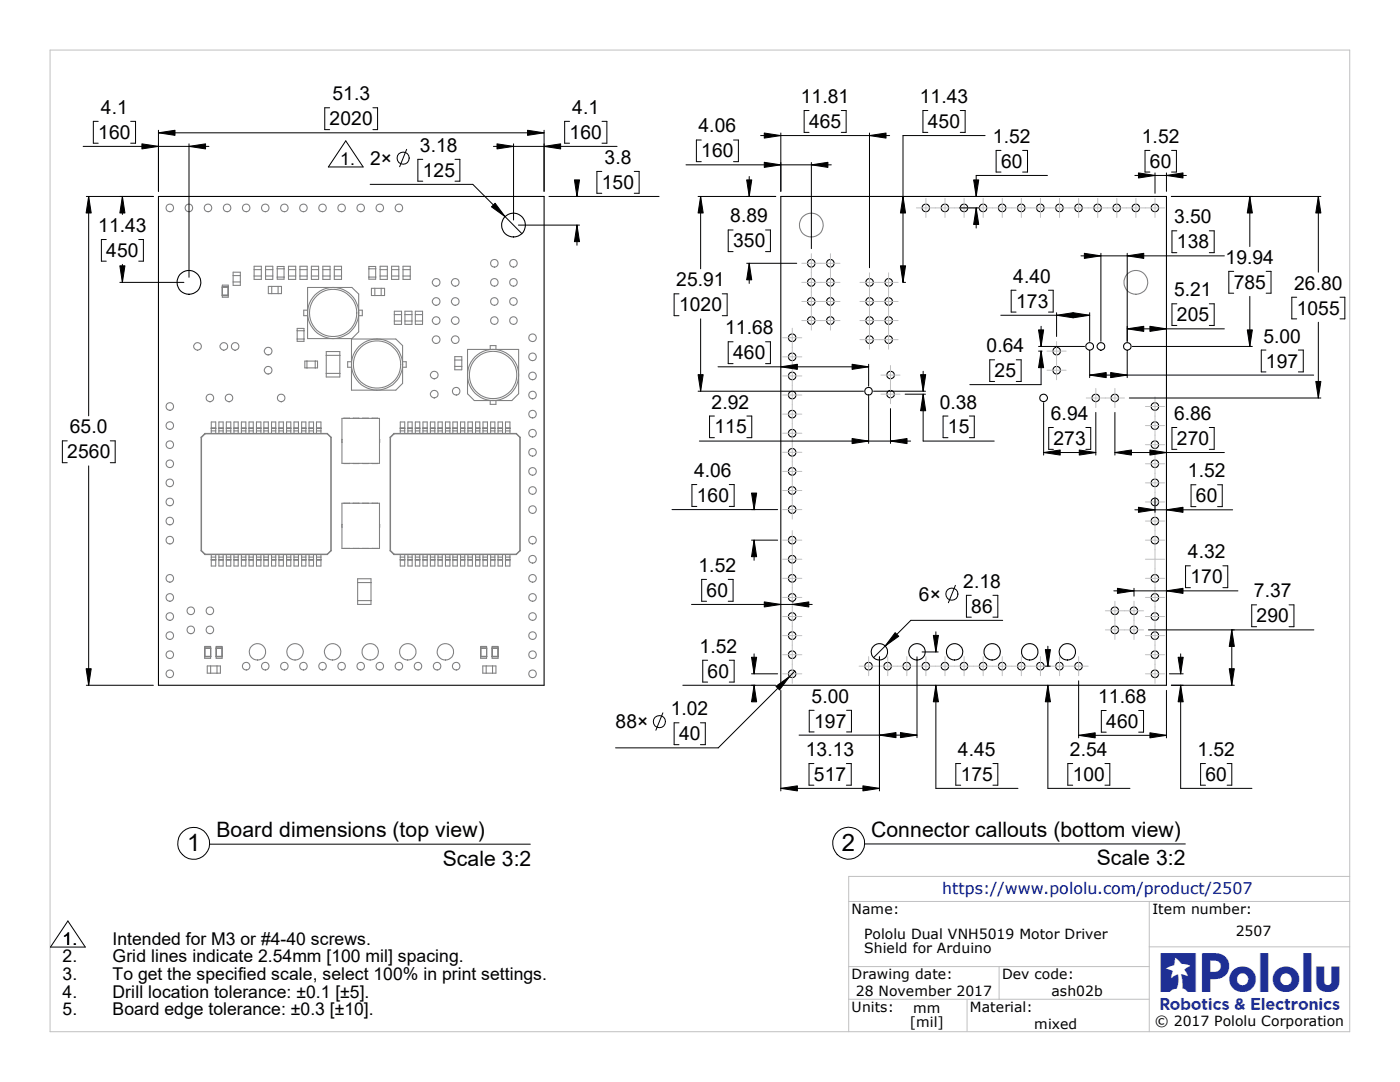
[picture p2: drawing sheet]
<svg xmlns="http://www.w3.org/2000/svg" width="279mm" height="216mm" viewBox="0 0 279 216" stroke-linecap="round" stroke-linejoin="round" font-family="sans-serif">
<g fill="none" stroke="#c0c0c0" stroke-width=".2">
<path d="M10 10h259.4v195.9h-259.4zM184.8 39.6v3.8M188.6 39.6v3.8M192.4 39.6v3.8M196.2 39.6v3.8M200 39.6v3.8M203.8 39.6v3.8M207.6 39.6v3.8M211.5 39.6v3.8M215.3 39.6v3.8M219.1 39.6v3.8M222.9 39.6v3.8"/>
<path d="M226.7 39.6v3.8M230.5 39.6v3.8M160 52.5h7.6M160 56.3h7.6M161.9 50.6v15.3M165.7 50.6v15.3M171.6 56.3h7.6M173.5 54.4v15.3M177.3 54.4v15.3M182.9 41.5h49.5M156.2 78.8h3.8M156.2 75h3.8"/>
<path d="M156.2 71.2h3.8M156.2 67.4h3.8M158.1 65.5v38.1M160 60.2h7.6M160 64h7.6M171.6 60.2h7.6M171.6 64h7.6M171.6 67.8h7.6M175.8 74.8h3.8M175.8 78.7h3.8M177.7 72.9v7.7M209 70.1h3.8"/>
<path d="M209 73.9h3.8M210.9 68.2v7.6M216.8 79.4h7.6M218.7 77.5v3.8M222.5 77.5v3.8M230.5 79.2v57.2M156.2 97.9h3.8M156.2 94.1h3.8M156.2 90.3h3.8M156.2 86.4h3.8M156.2 82.6h3.8M228.6 96.4h3.8"/>
<path d="M228.6 92.5h3.8M228.6 88.7h3.8M228.6 84.9h3.8M228.6 81.1h3.8M156.2 107.8h3.8M156.2 119.2h3.8M156.2 115.4h3.8M156.2 111.6h3.8M156.2 101.7h3.8M158.1 105.9v30.5M222.5 120v7.6M226.3 120v7.6"/>
<path d="M228.6 107.8h3.8M228.6 104h3.8M228.6 100.2h3.8M228.6 119.2h3.8M228.6 115.4h3.8M228.6 111.6h3.8M156.2 134.5h3.8M156.2 130.6h3.8M156.2 126.8h3.8M156.2 123h3.8M171.4 132.9h45.8M173.4 131v3.8"/>
<path d="M177.2 131v3.8M181 131v3.8M184.8 131v3.8M188.6 131v3.8M192.4 131v3.8M196.2 131v3.8M200 131v3.8M203.8 131v3.8M207.6 131v3.8M211.5 131v3.8M215.3 131v3.8M220.6 121.9h7.6"/>
<path d="M220.6 125.7h7.6M228.6 134.5h3.8M228.6 130.6h3.8M228.6 126.8h3.8M228.6 123h3.8M169.4 179.9h100M229.4 179.9v26M269.4 174.9h-100v31M169.4 199.4h60M169.4 192.9h60M193 199.4v6.5M199.4 192.9v6.5"/>
<path d="M229.4 188.9h40"/>
</g>
<g fill="none" stroke="#808080" stroke-width=".21">
<path d="M44.4 58.9h1.1M44.4 56.9h1.2v2.4h-1.2zM44.4 57.3h1.1M44.4 57.3h1.2M44.4 58.9h1.2M44.4 59h1.2M44.4 57.2h1.2M45.5 57.3v1.6M45.5 58.9h.1M45.6 57.3h-.1M46.5 54.3h1.5v2.6h-1.5zM46.5 56.3h1.5"/>
<path d="M46.5 55h1.5M50.7 53.1h1.5v2.7h-1.5zM50.7 55.1h1.5M50.7 53.8h1.5M53 53.1h1.4v2.7h-1.4zM53 55.1h1.4M53 53.8h1.4M53.6 57.1h2.6v1.5h-2.6zM54.2 57.1v1.5M55.3 55.3h1.4M55.3 53.2h1.4v2.5h-1.4zM55.3 53.6h1.4"/>
<path d="M55.5 57.1v1.5M57.6 53.1h1.4v2.7h-1.4zM57.6 55.1h1.4M57.6 53.8h1.4M59.9 53.1h1.4v2.7h-1.4zM59.9 55.1h1.4M59.9 53.8h1.4M61.4 57.4h8.8l1.4 1.3v7.5l-1.4 1.4h-8.8zM62.1 53.1h1.5v2.7h-1.5zM62.1 55.1h1.5M62.1 53.8h1.5M64.4 53.1h1.5v2.7h-1.5z"/>
<path d="M64.4 55.1h1.5M64.4 53.8h1.5M66.7 53.1h1.5v2.7h-1.5zM66.7 55.1h1.5M66.7 53.8h1.5M73.6 55.3h1.4M73.6 53.2h1.4v2.5h-1.4zM73.6 53.6h1.4M74.1 57.5h2.7v1.5h-2.7zM74.8 57.5v1.5M75.9 53.1h1.4v2.7h-1.4zM75.9 55.1h1.4"/>
<path d="M75.9 53.8h1.4M76.1 57.5v1.5M78.1 53.1h1.5v2.7h-1.5zM78.1 55.1h1.5M78.1 53.8h1.5M80.4 53.1h1.5v2.7h-1.5zM80.4 55.1h1.5M80.4 53.8h1.5M59.3 65.5h1.4v2.6h-1.4zM59.3 66h1.4M59.3 67.6h1.4M60.8 72.1h2.6v1.3h-2.6z"/>
<path d="M61.3 72.1v1.3M61.4 61.9h-.8v1.1h.8M62.9 72.1v1.3M65.1 70.1h2.7v5.1h-2.7zM65.1 70.9h2.8M65.1 74.5h2.8M70.1 67.6h8.9l1.3 1.4v7.5l-1.3 1.4h-8.9zM70.1 72.2h-.7v1.1h.7M71.6 61.9h.7v1.1h-.7M78.7 62.1h1.4v2.6h-1.4zM78.7 62.8h1.4M78.7 64.1h1.4"/>
<path d="M80.3 72.2h.8v1.1h-.8M80.8 62.1h1.4v2.6h-1.4zM80.8 62.8h1.4M80.8 64.1h1.4M82.9 62.1h1.4v2.6h-1.4zM82.9 62.8h1.4M82.9 64.1h1.4M90.8 71.8h1.4M90.8 71.2h1.4v2.6h-1.4zM90.8 73.1h1.4M93.3 69.7h10.2v8.9l-1.3 1.3h-7.5l-1.4-1.3zM97.8 79.9v.8h1.2v-.8"/>
<path d="M97.8 69.7v-.7h1.2v.7M40.1 87.2v22.7M40.1 87.2l.1 .1M40.2 87.3v22.6M40.9 86.5l-.8 .7M40.9 86.5v.1M40.9 86.5h24.4M40.9 86.6l-.7 .7M40.9 86.6h24.4M42.2 85.5v.5M42.2 85.4v.1M42.2 86h.9"/>
<path d="M42.2 85.5h.9M42.2 85.4v-1.2h.9v1.2M42.2 86v.5M42.2 85.4h.9M43.1 85.4v.6M43.1 86v.5M43.7 85.5v.5M43.7 85.4v.1M43.7 86h.8M43.7 85.5h.9M43.7 85.4v-1.2h.8v1.2M43.7 86v.5"/>
<path d="M43.7 85.4h.8M44.5 85.5v.5M44.5 85.4v.1M44.5 86v.5M45.2 85.5v.5M45.2 85.4v.1M45.2 86h.9M45.2 85.5h.9M45.2 85.4v-1.2h.9v1.2M45.2 86v.5M45.2 85.4h.9M46.1 85.4v.6"/>
<path d="M46.1 86v.5M46.7 85.5v.5M46.7 85.4v.1M46.7 86h.8M46.7 85.5h.9M46.7 85.4v-1.2h.8v1.2M46.7 86v.5M46.7 85.4h.8M47.5 85.4v.6M47.5 86v.5M48.2 85.5v.5M48.2 85.4v.1"/>
<path d="M48.2 86h.9M48.2 85.5h.9M48.2 85.4v-1.2h.9v1.2M48.2 86v.5M48.2 85.4h.9M49.1 85.4v.6M49.1 86v.5M49.7 85.5v.5M49.7 85.4v.1M49.7 86h.8M49.7 85.5h.9M49.7 85.4v-1.2h.8v1.2"/>
<path d="M49.7 86v.5M49.7 85.4h.8M50.5 85.4v.6M50.5 86v.5M51.2 85.5v.5M51.2 85.4v.1M51.2 86h.9M51.2 85.5h.9M51.2 85.4v-1.2h.9v1.2M51.2 86v.5M51.2 85.4h.9M52.1 85.5v.5"/>
<path d="M52.1 85.4v.1M52.1 86v.5M52.7 85.5v.5M52.7 85.4v.1M52.7 86h.9M52.7 85.5h.9M52.7 85.4v-1.2h.9v1.2M52.7 86v.5M52.7 85.4h.9M53.6 85.4v.6M53.6 86v.5M54.2 85.5v.5"/>
<path d="M54.2 85.4v.1M54.2 86h.8M54.2 85.5h.9M54.2 85.4v-1.2h.8v1.2M54.2 86v.5M54.2 85.4h.8M55 85.4v.6M55 86v.5M55.7 85.5v.5M55.7 85.4v.1M55.7 86h.9M55.7 85.5h.9"/>
<path d="M55.7 85.4v-1.2h.9v1.2M55.7 86v.5M55.7 85.4h.9M56.6 85.5v.5M56.6 85.4v.1M56.6 86v.5M57.2 85.5v.5M57.2 85.4v.1M57.2 86h.8M57.2 85.5h.9M57.2 85.4v-1.2h.8v1.2M57.2 86v.5"/>
<path d="M57.2 85.4h.8M58 85.4v.6M58 86v.5M58.7 85.5v.5M58.7 85.4v.1M58.7 86h.9M58.7 85.5h.9M58.7 85.4v-1.2h.9v1.2M58.7 86v.5M58.7 85.4h.9M59.6 85.4v.6M59.6 86v.5"/>
<path d="M60.2 85.5v.5M60.2 85.4v.1M60.2 86h.8M60.2 85.5h.9M60.2 85.4v-1.2h.8v1.2M60.2 86v.5M60.2 85.4h.8M61 85.5v.5M61 85.4v.1M61 86v.5M61.7 85.5v.5M61.7 85.4v.1"/>
<path d="M61.7 86h.9M61.7 85.5h.9M61.7 85.4v-1.2h.9v1.2M61.7 86v.5M61.7 85.4h.9M62.6 85.4v.6M62.6 86v.5M63.2 85.5v.5M63.2 85.4v.1M63.2 86h.9M63.2 85.5h.9M63.2 85.4v-1.2h.9v1.2"/>
<path d="M63.2 86v.5M63.2 85.4h.9M64.1 85.4v.6M64.1 86v.5M65.3 86.5v.1M65.3 86.6l.8 .6M65.3 86.5l.8 .7M66.1 87.2v22.7M68.2 83.5h7.5v9h-7.5zM68.2 87.7h.1M68.2 88.3h.1M68.6 83.5h1.2"/>
<path d="M68.6 92.5h1.2M70.5 83.5h1.1M70.5 92.5h1.1M72.4 83.5h1.1M72.4 92.5h1.1M74.3 83.5h1.1M74.3 92.5h1.1M75.7 87.7v.6M77.9 87.2v.1M77.9 87.2v22.7M77.9 87.3v22.6M78.6 86.5h24.4"/>
<path d="M78.6 86.5l.1 .1M78.6 86.5l-.7 .7M78.7 86.6h24.3M78.7 86.6l-.8 .7M79.9 85.5v.5M79.9 85.4v.1M79.9 86h.9M79.9 85.5h.9M79.9 85.4h.9M79.9 85.4v-1.2h.9v1.2M79.9 86v.5M80.8 85.4v.6"/>
<path d="M80.8 86v.5M81.4 85.5v.5M81.4 85.4v.1M81.4 86h.9M81.4 85.5h.9M81.4 85.4h.9M81.4 85.4v-1.2h.9v1.2M81.4 86v.5M82.3 85.5v.5M82.3 85.4v.1M82.3 86v.5M82.9 85.5v.5"/>
<path d="M82.9 85.4v.1M82.9 86h.9M82.9 85.5h.9M82.9 85.4h.9M82.9 85.4v-1.2h.9v1.2M82.9 86v.5M83.8 85.4v.6M83.8 86v.5M84.4 85.5v.5M84.4 85.4v.1M84.4 86h.9M84.4 85.5h.9"/>
<path d="M84.4 85.4h.9M84.4 85.4v-1.2h.9v1.2M84.4 86v.5M85.3 85.4v.6M85.3 86v.5M85.9 85.5v.5M85.9 85.4v.1M85.9 86h.9M85.9 85.5h.9M85.9 85.4h.9M85.9 85.4v-1.2h.9v1.2M85.9 86v.5"/>
<path d="M86.8 85.4v.6M86.8 86v.5M87.4 85.5v.5M87.4 85.4v.1M87.4 86h.9M87.4 85.5h.9M87.4 85.4h.9M87.4 85.4v-1.2h.9v1.2M87.4 86v.5M88.3 85.4v.6M88.3 86v.5M88.9 85.5v.5"/>
<path d="M88.9 85.4v.1M88.9 86h.9M88.9 85.5h.9M88.9 85.4h.9M88.9 85.4v-1.2h.9v1.2M88.9 86v.5M89.8 85.5v.5M89.8 85.4v.1M89.8 86v.5M90.4 85.5v.5M90.4 85.4v.1M90.4 86h.9"/>
<path d="M90.4 85.5h.9M90.4 85.4h.9M90.4 85.4v-1.2h.9v1.2M90.4 86v.5M91.3 85.4v.6M91.3 86v.5M91.9 85.5v.5M91.9 85.4v.1M91.9 86h.9M91.9 85.5h.9M91.9 85.4h.9M91.9 85.4v-1.2h.9v1.2"/>
<path d="M91.9 86v.5M92.8 85.4v.6M92.8 86v.5M93.4 85.5v.5M93.4 85.4v.1M93.4 86h.9M93.4 85.5h.9M93.4 85.4h.9M93.4 85.4v-1.2h.9v1.2M93.4 86v.5M94.3 85.5v.5M94.3 85.4v.1"/>
<path d="M94.3 86v.5M94.9 85.5v.5M94.9 85.4v.1M94.9 86h.9M94.9 85.5h.9M94.9 85.4h.9M94.9 85.4v-1.2h.9v1.2M94.9 86v.5M95.8 85.4v.6M95.8 86v.5M96.4 85.5v.5M96.4 85.4v.1"/>
<path d="M96.4 86h.9M96.4 85.5h.9M96.4 85.4h.9M96.4 85.4v-1.2h.9v1.2M96.4 86v.5M97.3 85.4v.6M97.3 86v.5M97.9 85.5v.5M97.9 85.4v.1M97.9 86h.9M97.9 85.5h.9M97.9 85.4h.9"/>
<path d="M97.9 85.4v-1.2h.9v1.2M97.9 86v.5M98.8 85.5v.5M98.8 85.4v.1M98.8 86v.5M99.4 85.5v.5M99.4 85.4v.1M99.4 86h.9M99.4 85.5h.9M99.4 85.4h.9M99.4 85.4v-1.2h.9v1.2M99.4 86v.5"/>
<path d="M100.3 85.4v.6M100.3 86v.5M100.9 85.5v.5M100.9 85.4v.1M100.9 86h.9M100.9 85.5h.9M100.9 85.4h.9M100.9 85.4v-1.2h.9v1.2M100.9 86v.5M101.8 85.4v.6M101.8 86v.5M103 86.5v.1"/>
<path d="M103 86.6l.8 .6M103 86.5l.8 .7M103.8 87.2v22.7M40.1 109.9l.8 .8M40.2 109.9h-.1M40.2 109.9l.7 .7M40.9 110.7h24.4M40.9 110.6h24.4M40.9 110.6v.1M42.2 111.2v.5M42.2 111.7v.1M42.2 111.8v1.1h.9v-1.1"/>
<path d="M42.2 110.7v.5M42.2 111.2h.9M42.2 111.7h.9M42.2 111.8h.9M43.1 111.2v.6M43.1 110.7v.5M43.7 111.2v.5M43.7 111.7v.1M43.7 110.7v.5M43.7 111.8v1.1h.8v-1.1M43.7 111.2h.8M43.7 111.7h.9"/>
<path d="M43.7 111.8h.8M44.5 111.2v.5M44.5 111.7v.1M44.5 110.7v.5M45.2 111.2v.5M45.2 111.7v.1M45.2 110.7v.5M45.2 111.8v1.1h.9v-1.1M45.2 111.2h.9M45.2 111.7h.9M45.2 111.8h.9M46.1 111.2v.6"/>
<path d="M46.1 110.7v.5M46.7 111.2v.5M46.7 111.7v.1M46.7 110.7v.5M46.7 111.8v1.1h.8v-1.1M46.7 111.2h.8M46.7 111.7h.9M46.7 111.8h.8M47.5 111.2v.6M47.5 110.7v.5M48.2 111.2v.5M48.2 111.7v.1"/>
<path d="M48.2 110.7v.5M48.2 111.8v1.1h.9v-1.1M48.2 111.2h.9M48.2 111.7h.9M48.2 111.8h.9M49.1 111.2v.6M49.1 110.7v.5M49.7 111.2v.5M49.7 111.7v.1M49.7 111.8v1.1h.8v-1.1M49.7 110.7v.5M49.7 111.2h.8"/>
<path d="M49.7 111.7h.9M49.7 111.8h.8M50.5 111.2v.6M50.5 110.7v.5M51.2 111.2v.5M51.2 111.7v.1M51.2 110.7v.5M51.2 111.8v1.1h.9v-1.1M51.2 111.2h.9M51.2 111.7h.9M51.2 111.8h.9M52.1 111.2v.5"/>
<path d="M52.1 111.7v.1M52.1 110.7v.5M52.7 111.2v.5M52.7 111.7v.1M52.7 111.8v1.1h.9v-1.1M52.7 110.7v.5M52.7 111.2h.9M52.7 111.7h.9M52.7 111.8h.9M53.6 111.2v.6M53.6 110.7v.5M54.2 111.2v.5"/>
<path d="M54.2 111.7v.1M54.2 110.7v.5M54.2 111.8v1.1h.8v-1.1M54.2 111.2h.8M54.2 111.7h.9M54.2 111.8h.8M55 111.2v.6M55 110.7v.5M55.7 111.2v.5M55.7 111.7v.1M55.7 111.8v1.1h.9v-1.1M55.7 110.7v.5"/>
<path d="M55.7 111.2h.9M55.7 111.7h.9M55.7 111.8h.9M56.6 111.2v.5M56.6 111.7v.1M56.6 110.7v.5M57.2 111.2v.5M57.2 111.7v.1M57.2 111.8v1.1h.8v-1.1M57.2 110.7v.5M57.2 111.2h.8M57.2 111.7h.9"/>
<path d="M57.2 111.8h.8M58 111.2v.6M58 110.7v.5M58.7 111.2v.5M58.7 111.7v.1M58.7 110.7v.5M58.7 111.8v1.1h.9v-1.1M58.7 111.2h.9M58.7 111.7h.9M58.7 111.8h.9M59.6 111.2v.6M59.6 110.7v.5"/>
<path d="M60.2 111.2v.5M60.2 111.7v.1M60.2 110.7v.5M60.2 111.8v1.1h.8v-1.1M60.2 111.2h.8M60.2 111.7h.9M60.2 111.8h.8M61 111.2v.5M61 111.7v.1M61 110.7v.5M61.7 111.2v.5M61.7 111.7v.1"/>
<path d="M61.7 110.7v.5M61.7 111.8v1.1h.9v-1.1M61.7 111.2h.9M61.7 111.7h.9M61.7 111.8h.9M62.6 111.2v.6M62.6 110.7v.5M63.2 111.2v.5M63.2 111.7v.1M63.2 111.8v1.1h.9v-1.1M63.2 110.7v.5M63.2 111.2h.9"/>
<path d="M63.2 111.7h.9M63.2 111.8h.9M64.1 111.2v.6M64.1 110.7v.5M65.3 110.6v.1M66.1 109.9l-.8 .8M66.1 109.9l-.8 .7M68.2 100.4h7.5v9h-7.5zM68.2 104.6h.1M68.2 105.2h.1M71.4 115.5h2.6v5.1h-2.6zM71.4 119.8h2.7"/>
<path d="M71.4 116.2h2.7M75.7 104.6v.6M77.9 109.9l.7 .8M77.9 109.9l.8 .7M77.9 109.9h.1M78.6 110.7h24.4M78.7 110.6h24.3M78.7 110.6l-.1 .1M79.9 111.2v.5M79.9 111.7v.1M79.9 111.2h.9M79.9 111.7h.9"/>
<path d="M79.9 111.8h.9M79.9 111.8v1.1h.9v-1.1M79.9 110.7v.5M80.8 111.2v.6M80.8 110.7v.5M81.4 111.2v.5M81.4 111.7v.1M81.4 111.2h.9M81.4 111.7h.9M81.4 111.8h.9M81.4 111.8v1.1h.9v-1.1M81.4 110.7v.5"/>
<path d="M82.3 111.2v.5M82.3 111.7v.1M82.3 110.7v.5M82.9 111.2v.5M82.9 111.7v.1M82.9 111.2h.9M82.9 111.7h.9M82.9 111.8h.9M82.9 111.8v1.1h.9v-1.1M82.9 110.7v.5M83.8 111.2v.6M83.8 110.7v.5"/>
<path d="M84.4 111.2v.5M84.4 111.7v.1M84.4 111.2h.9M84.4 111.7h.9M84.4 111.8h.9M84.4 111.8v1.1h.9v-1.1M84.4 110.7v.5M85.3 111.2v.6M85.3 110.7v.5M85.9 111.2v.5M85.9 111.7v.1M85.9 111.2h.9"/>
<path d="M85.9 111.7h.9M85.9 111.8h.9M85.9 111.8v1.1h.9v-1.1M85.9 110.7v.5M86.8 111.2v.6M86.8 110.7v.5M87.4 111.2v.5M87.4 111.7v.1M87.4 111.2h.9M87.4 111.7h.9M87.4 111.8h.9M87.4 111.8v1.1h.9v-1.1"/>
<path d="M87.4 110.7v.5M88.3 111.2v.6M88.3 110.7v.5M88.9 111.2v.5M88.9 111.7v.1M88.9 111.2h.9M88.9 111.7h.9M88.9 111.8h.9M88.9 111.8v1.1h.9v-1.1M88.9 110.7v.5M89.8 111.2v.5M89.8 111.7v.1"/>
<path d="M89.8 110.7v.5M90.4 111.2v.5M90.4 111.7v.1M90.4 111.2h.9M90.4 111.7h.9M90.4 111.8h.9M90.4 111.8v1.1h.9v-1.1M90.4 110.7v.5M91.3 111.2v.6M91.3 110.7v.5M91.9 111.2v.5M91.9 111.7v.1"/>
<path d="M91.9 111.2h.9M91.9 111.7h.9M91.9 111.8h.9M91.9 111.8v1.1h.9v-1.1M91.9 110.7v.5M92.8 111.2v.6M92.8 110.7v.5M93.4 111.2v.5M93.4 111.7v.1M93.4 111.2h.9M93.4 111.7h.9M93.4 111.8h.9"/>
<path d="M93.4 111.8v1.1h.9v-1.1M93.4 110.7v.5M94.3 111.2v.5M94.3 111.7v.1M94.3 110.7v.5M94.9 111.2v.5M94.9 111.7v.1M94.9 111.2h.9M94.9 111.7h.9M94.9 111.8h.9M94.9 111.8v1.1h.9v-1.1M94.9 110.7v.5"/>
<path d="M95.8 111.2v.6M95.8 110.7v.5M96.4 111.2v.5M96.4 111.7v.1M96.4 111.2h.9M96.4 111.7h.9M96.4 111.8h.9M96.4 111.8v1.1h.9v-1.1M96.4 110.7v.5M97.3 111.2v.6M97.3 110.7v.5M97.9 111.2v.5"/>
<path d="M97.9 111.7v.1M97.9 111.2h.9M97.9 111.7h.9M97.9 111.8h.9M97.9 111.8v1.1h.9v-1.1M97.9 110.7v.5M98.8 111.2v.5M98.8 111.7v.1M98.8 110.7v.5M99.4 111.2v.5M99.4 111.7v.1M99.4 111.2h.9"/>
<path d="M99.4 111.7h.9M99.4 111.8h.9M99.4 111.8v1.1h.9v-1.1M99.4 110.7v.5M100.3 111.2v.6M100.3 110.7v.5M100.9 111.2v.5M100.9 111.7v.1M100.9 111.2h.9M100.9 111.7h.9M100.9 111.8h.9M100.9 111.8v1.1h.9v-1.1"/>
<path d="M100.9 110.7v.5M101.8 111.2v.6M101.8 110.7v.5M103 110.6v.1M103.8 109.9l-.8 .8M103.8 109.9l-.8 .7M40.9 131h1.2M40.9 131.1h1.1M40.9 129.3h1.1M40.9 129h1.1v2.4h-1.1zM40.9 129.4h1.1M40.9 129.4v1.6"/>
<path d="M41.4 132.9h2.6v1.4h-2.6zM42 132.9v1.4M42.1 129.3l-1.2 .1M43.1 131h1.3M43.1 131.1h1.2M43.1 129.3h1.2M43.1 129h1.2v2.4h-1.2zM43.3 132.9v1.4M44.4 129.3h-1.3l1.2 .1M95.9 131h1.3M95.9 131.1h1.2M95.9 129.3h1.2"/>
<path d="M95.9 129h1.2v2.4h-1.2zM96 129.4h1.1M96 129.4v1.6M96.4 132.9h2.6v1.4h-2.6zM97 132.9v1.4M97.2 129.3l-1.2 .1M98.2 129h1.2v2.4h-1.2zM98.2 131h1.2M98.2 131.1h1.2M98.2 129.3h1.2M98.3 129.4v1.6M98.3 129.4h1.1"/>
<path d="M98.3 132.9v1.4M99.4 129.3l-1.1 .1"/>
<circle cx="33.9" cy="41.5" r=".76"/>
<circle cx="37.7" cy="41.5" r=".76"/>
<circle cx="41.5" cy="41.5" r=".76"/>
<circle cx="45.3" cy="41.5" r=".76"/>
<circle cx="49.1" cy="41.5" r=".76"/>
<circle cx="52.9" cy="41.5" r=".76"/>
<circle cx="56.7" cy="41.5" r=".76"/>
<circle cx="60.6" cy="41.5" r=".76"/>
<circle cx="64.4" cy="41.5" r=".76"/>
<circle cx="68.2" cy="41.5" r=".76"/>
<circle cx="72" cy="41.5" r=".76"/>
<circle cx="75.8" cy="41.5" r=".76"/>
<circle cx="79.6" cy="41.5" r=".76"/>
<circle cx="87.1" cy="56.3" r=".76"/>
<circle cx="90.9" cy="56.3" r=".76"/>
<circle cx="98.7" cy="52.5" r=".76"/>
<circle cx="98.7" cy="56.3" r=".76"/>
<circle cx="102.5" cy="52.5" r=".76"/>
<circle cx="102.5" cy="56.3" r=".76"/>
<circle cx="161.9" cy="44.9" r="2.37"/>
<circle cx="226.7" cy="56.3" r="2.37"/>
<circle cx="39.4" cy="69.1" r=".76"/>
<circle cx="41.9" cy="79.4" r=".76"/>
<circle cx="44.7" cy="69.1" r=".76"/>
<circle cx="45.7" cy="79.4" r=".76"/>
<circle cx="46.9" cy="69.1" r=".76"/>
<circle cx="53.5" cy="73.9" r=".76"/>
<circle cx="53.5" cy="70.1" r=".76"/>
<circle cx="56.1" cy="79.4" r=".76"/>
<circle cx="66.5" cy="62.4" r="4.7"/>
<circle cx="66.5" cy="62.4" r="5.1"/>
<circle cx="75.2" cy="72.7" r="4.7"/>
<circle cx="75.3" cy="72.7" r="5.1"/>
<circle cx="86.7" cy="74.8" r=".76"/>
<circle cx="86.7" cy="78.7" r=".76"/>
<circle cx="87.1" cy="67.8" r=".76"/>
<circle cx="87.1" cy="64" r=".76"/>
<circle cx="87.1" cy="60.2" r=".76"/>
<circle cx="90.9" cy="60.2" r=".76"/>
<circle cx="90.9" cy="64" r=".76"/>
<circle cx="90.9" cy="67.8" r=".76"/>
<circle cx="91" cy="78.1" r=".76"/>
<circle cx="98.4" cy="74.8" r="4.7"/>
<circle cx="98.4" cy="74.8" r="5.1"/>
<circle cx="98.7" cy="64" r=".76"/>
<circle cx="98.7" cy="60.2" r=".76"/>
<circle cx="102.5" cy="60.2" r=".76"/>
<circle cx="102.5" cy="64" r=".76"/>
<circle cx="106.3" cy="75" r=".76"/>
<circle cx="106.3" cy="71.2" r=".76"/>
<circle cx="106.3" cy="67.4" r=".76"/>
<circle cx="106.3" cy="78.8" r=".76"/>
<circle cx="33.9" cy="96.4" r=".76"/>
<circle cx="33.9" cy="92.5" r=".76"/>
<circle cx="33.9" cy="88.7" r=".76"/>
<circle cx="33.9" cy="81.1" r=".76"/>
<circle cx="33.9" cy="84.9" r=".76"/>
<circle cx="106.3" cy="94.1" r=".76"/>
<circle cx="106.3" cy="90.3" r=".76"/>
<circle cx="106.3" cy="82.6" r=".76"/>
<circle cx="106.3" cy="97.9" r=".76"/>
<circle cx="106.3" cy="86.4" r=".76"/>
<circle cx="33.9" cy="107.8" r=".76"/>
<circle cx="33.9" cy="104" r=".76"/>
<circle cx="33.9" cy="100.2" r=".76"/>
<circle cx="33.9" cy="119.2" r=".76"/>
<circle cx="33.9" cy="115.4" r=".76"/>
<circle cx="106.3" cy="107.8" r=".76"/>
<circle cx="106.3" cy="101.7" r=".76"/>
<circle cx="106.3" cy="119.2" r=".76"/>
<circle cx="106.3" cy="115.4" r=".76"/>
<circle cx="106.3" cy="111.6" r=".76"/>
<circle cx="33.9" cy="130.6" r=".76"/>
<circle cx="33.9" cy="126.8" r=".76"/>
<circle cx="33.9" cy="123" r=".76"/>
<circle cx="33.9" cy="134.5" r=".76"/>
<circle cx="38.1" cy="121.9" r=".76"/>
<circle cx="38.1" cy="125.7" r=".76"/>
<circle cx="41.9" cy="125.7" r=".76"/>
<circle cx="41.9" cy="121.9" r=".76"/>
<circle cx="49.1" cy="132.9" r=".76"/>
<circle cx="51.4" cy="130.1" r="1.64"/>
<circle cx="52.9" cy="132.9" r=".76"/>
<circle cx="56.7" cy="132.9" r=".76"/>
<circle cx="58.9" cy="130.1" r="1.64"/>
<circle cx="60.6" cy="132.9" r=".76"/>
<circle cx="64.4" cy="132.9" r=".76"/>
<circle cx="66.4" cy="130.1" r="1.64"/>
<circle cx="68.2" cy="132.9" r=".76"/>
<circle cx="72" cy="132.9" r=".76"/>
<circle cx="73.9" cy="130.1" r="1.64"/>
<circle cx="75.8" cy="132.9" r=".76"/>
<circle cx="79.6" cy="132.9" r=".76"/>
<circle cx="81.4" cy="130.1" r="1.64"/>
<circle cx="83.4" cy="132.9" r=".76"/>
<circle cx="87.2" cy="132.9" r=".76"/>
<circle cx="88.9" cy="130.1" r="1.64"/>
<circle cx="91" cy="132.9" r=".76"/>
<circle cx="106.3" cy="134.5" r=".76"/>
<circle cx="106.3" cy="130.6" r=".76"/>
<circle cx="106.3" cy="126.8" r=".76"/>
<circle cx="106.3" cy="123" r=".76"/>
</g>
<g fill="none" stroke="#000" stroke-width=".21">
<path d="M31.6 39.2h77v97.5h-77zM155.8 39.2h77v97.5h-77z"/>
<circle cx="37.7" cy="56.3" r="2.37"/>
<circle cx="102.5" cy="44.9" r="2.37"/>
<circle cx="161.9" cy="52.5" r=".76"/>
<circle cx="161.9" cy="56.3" r=".76"/>
<circle cx="165.7" cy="52.5" r=".76"/>
<circle cx="165.7" cy="56.3" r=".76"/>
<circle cx="173.5" cy="56.3" r=".76"/>
<circle cx="177.4" cy="56.3" r=".76"/>
<circle cx="184.8" cy="41.5" r=".76"/>
<circle cx="188.6" cy="41.5" r=".76"/>
<circle cx="192.4" cy="41.5" r=".76"/>
<circle cx="196.2" cy="41.5" r=".76"/>
<circle cx="200" cy="41.5" r=".76"/>
<circle cx="203.8" cy="41.5" r=".76"/>
<circle cx="207.6" cy="41.5" r=".76"/>
<circle cx="211.4" cy="41.5" r=".76"/>
<circle cx="215.2" cy="41.5" r=".76"/>
<circle cx="219.1" cy="41.5" r=".76"/>
<circle cx="222.9" cy="41.5" r=".76"/>
<circle cx="226.7" cy="41.5" r=".76"/>
<circle cx="230.5" cy="41.5" r=".76"/>
<circle cx="158.1" cy="75" r=".76"/>
<circle cx="158.1" cy="67.4" r=".76"/>
<circle cx="158.1" cy="78.8" r=".76"/>
<circle cx="158.1" cy="71.2" r=".76"/>
<circle cx="161.9" cy="60.2" r=".76"/>
<circle cx="161.9" cy="64" r=".76"/>
<circle cx="165.7" cy="64" r=".76"/>
<circle cx="165.7" cy="60.2" r=".76"/>
<circle cx="173.3" cy="78.1" r=".76"/>
<circle cx="173.5" cy="67.8" r=".76"/>
<circle cx="173.5" cy="60.2" r=".76"/>
<circle cx="173.5" cy="64" r=".76"/>
<circle cx="177.4" cy="60.2" r=".76"/>
<circle cx="177.4" cy="64" r=".76"/>
<circle cx="177.4" cy="67.8" r=".76"/>
<circle cx="177.7" cy="78.7" r=".76"/>
<circle cx="177.7" cy="74.8" r=".76"/>
<circle cx="208.3" cy="79.4" r=".76"/>
<circle cx="210.9" cy="70.1" r=".76"/>
<circle cx="210.9" cy="73.9" r=".76"/>
<circle cx="217.5" cy="69.1" r=".77"/>
<circle cx="218.7" cy="79.4" r=".76"/>
<circle cx="219.7" cy="69.1" r=".76"/>
<circle cx="222.5" cy="79.4" r=".76"/>
<circle cx="225" cy="69.1" r=".76"/>
<circle cx="158.1" cy="94.1" r=".76"/>
<circle cx="158.1" cy="90.3" r=".76"/>
<circle cx="158.1" cy="86.4" r=".76"/>
<circle cx="158.1" cy="82.6" r=".76"/>
<circle cx="158.1" cy="97.9" r=".76"/>
<circle cx="230.5" cy="96.4" r=".76"/>
<circle cx="230.5" cy="92.5" r=".76"/>
<circle cx="230.5" cy="81.1" r=".76"/>
<circle cx="230.5" cy="84.9" r=".76"/>
<circle cx="230.5" cy="88.7" r=".76"/>
<circle cx="158.1" cy="111.6" r=".76"/>
<circle cx="158.1" cy="101.7" r=".76"/>
<circle cx="158.1" cy="119.2" r=".76"/>
<circle cx="158.1" cy="115.4" r=".76"/>
<circle cx="158.1" cy="107.8" r=".76"/>
<circle cx="230.5" cy="119.2" r=".76"/>
<circle cx="230.5" cy="115.4" r=".76"/>
<circle cx="230.5" cy="107.8" r=".76"/>
<circle cx="230.5" cy="104" r=".76"/>
<circle cx="230.5" cy="100.2" r=".76"/>
<circle cx="158.1" cy="126.8" r=".76"/>
<circle cx="158.1" cy="130.6" r=".76"/>
<circle cx="158.1" cy="123" r=".76"/>
<circle cx="158.1" cy="134.5" r=".76"/>
<circle cx="173.3" cy="132.9" r=".76"/>
<circle cx="175.5" cy="130.1" r="1.64"/>
<circle cx="177.1" cy="132.9" r=".76"/>
<circle cx="181" cy="132.9" r=".76"/>
<circle cx="183" cy="130" r="1.65"/>
<circle cx="184.8" cy="132.9" r=".76"/>
<circle cx="188.6" cy="132.9" r=".76"/>
<circle cx="190.5" cy="130.1" r="1.64"/>
<circle cx="192.4" cy="132.9" r=".76"/>
<circle cx="196.2" cy="132.9" r=".76"/>
<circle cx="198" cy="130.1" r="1.64"/>
<circle cx="200" cy="132.9" r=".76"/>
<circle cx="203.8" cy="132.9" r=".76"/>
<circle cx="205.5" cy="130.1" r="1.64"/>
<circle cx="207.6" cy="132.9" r=".76"/>
<circle cx="211.4" cy="132.9" r=".76"/>
<circle cx="213" cy="130.1" r="1.64"/>
<circle cx="215.2" cy="132.9" r=".76"/>
<circle cx="222.5" cy="121.9" r=".76"/>
<circle cx="222.5" cy="125.7" r=".76"/>
<circle cx="226.3" cy="121.9" r=".76"/>
<circle cx="226.3" cy="125.7" r=".76"/>
<circle cx="230.5" cy="130.6" r=".76"/>
<circle cx="230.5" cy="126.8" r=".76"/>
<circle cx="230.5" cy="123" r=".76"/>
<circle cx="230.5" cy="134.5" r=".76"/>
</g>
<g fill="none" stroke="#000" stroke-width=".2">
<path d="M16.6 29.2h25.1M17.2 39.2h13.4M17.7 39.2v43.8M19.6 24.2h-1v4.4h1M24.4 39.2v3.6M26.1 24.2h1v4.4h-1M31.6 26.5h77M31.6 26v12.2M37.7 28.7v26.6M65.8 21.5h-1v4.4h1M69 28.1l3.5 5.2h-7zM73.9 36.8h20.5l9.7 9.8"/>
<path d="M74.4 21.5h1v4.4h-1M81.2 29.8l-1.4 3.5M84.4 31.8h-1v4.4h1M90.8 31.8h1v4.4h-1M98.5 29.2h24.6M102.5 28.7v15.2M108.6 26v12.2M109.6 39.2h21.9M113.7 24.2h-1v4.4h1M115.1 39.2h.1M120.1 34.2h-1v4.4h1M120.1 24.2h1v4.4h-1"/>
<path d="M126.6 34.2h1v4.4h-1M136.9 32.9h29M139.3 39.2h15.5M139.8 39.2v14.4M140 27.9h-1v4.4h1M146.4 27.9h1v4.4h-1M149.5 35.2v4M151.8 27.1h25.7M155.8 26.5v11.7M161.5 22.1h-1v4.3h1M161.9 32.4v17.2M167.9 22.1h1v4.3h-1"/>
<path d="M173.5 26.5v26.9M185.2 22.1h-1v4.3h1M191.6 22.1h1v4.3h-1M196.6 27.1h-16.4v29.2M199.8 30h-1v4.3h1M204.1 30h1v4.3h-1M209 35h-14.2v4.2M226.5 35h10.3M229.5 30h-1v4.3h1M230.5 34.5v4.1M232.8 34.5v3.7M233.8 39.2h29.8"/>
<path d="M233.8 30h1v4.3h-1M249.4 39.2v10M263.1 39.2v15.1M21.2 47.8h-1v4.3h1M23.9 56.3h12.8M24.4 52.7v3.6M27.7 47.8h.9v4.3h-.9M103.5 44.9h12.2M115.1 44.9v4M135.5 58.6h-1v4.4h1M144.1 58.6h1v4.4h-1M146.3 45.9h-1v4.3h1"/>
<path d="M149 52.5h10M149.5 52.5v4.1M152.8 45.9h1v4.3h-1M180.3 56.3h.4M191.5 41.5h3.8M194.8 41.5v4M202.8 57.9h-1v4.4h1M209.3 57.9h.9v4.4h-.9M215.7 51.1h28.6M219.7 50.5v17.6M225 50.5v17.6M234.9 46.1h-1v4.3h1"/>
<path d="M241.3 46.1h1v4.3h-1M246.2 54.1h-1v4.4h1M249.4 59.1v10M252.7 54.1h1v4.4h-1M258.8 59.3h-1v4.3h1M267.4 59.3h1v4.3h-1M139.3 78.1h33M139.8 63.6v14.5M143.3 73.2h30.1M146.3 68.2h-1v4.4h1M152.8 68.2h1v4.4h-1M173.4 72.7v4.3"/>
<path d="M173.4 79.1v9.4M174.3 78.1h10.4M180.6 78.7h4.1M184.2 78.7v9.3h14.2M184.2 74.1v4M198.5 71.8h-1v4.3h1M199.7 62.9h17.8M202.8 71.8h1v4.3h-1M207.3 69.1h9.2M207.3 70.1h.7M207.8 70.1v6.7h-14.3M207.8 65.1v4"/>
<path d="M210.9 62.4v4.7M217.5 62.4v5.7M217.5 70.1v5.3M217.5 74.8h44.7M225 65.6h19.3M225 70.1v5.3M225.4 79.4h38.2M226 69.1h23.9M234.9 60.6h-1v4.3h1M241.3 60.6h1v4.3h-1M252.6 69.8h-.9v4.4h.9M259.1 69.8h1v4.4h-1"/>
<path d="M263.1 64.3v15.1M13.4 88h-1v4.3h1M17.7 93v43.7M22 88h1v4.3h-1M139.1 96.7h-1v4.3h1M139.6 88h42.1M142.6 83h-1v4.3h1M145.5 96.7h1v4.3h-1M149.1 83h.9v4.3h-.9M177.7 81.5v7M189.2 83h-1v4.3h1M193.5 83h.9v4.3h-.9"/>
<path d="M208.3 90.3h10.4M208.3 80.4v10.4M210.2 85.3h-.9v4.4h.9M216.7 85.3h1v4.4h-1M218.7 82.3v8.5M222.5 82.3v8.5M222.5 90.3h21.8M230.5 99.3v2.9M234.9 85.3h-1v4.4h1M238.7 96.7h-1v4.4h1M241.3 85.3h1v4.4h-1M243 96.7h.9v4.4h-.9"/>
<path d="M134.1 101.7h21.1M141 115.6h-1v4.4h1M145.3 115.6h1v4.4h-1M150 107.8h5.2M150.5 101.7h.1M150.5 107.8v4M190.7 116.8l-1.4 3.5M193.8 118.8h-.9v4.3h.9M198.2 118.8h.9v4.3h-.9M222.3 117.9h24.8M226.3 117.4v1.6M226.5 101.7h19.5"/>
<path d="M237.6 112.9h-1v4.4h1M244.1 112.9h.9v4.4h-.9M17.2 136.7h13.4M136.3 136.7h18.5M138 120.6h24.1M141.2 131.7h-.9v4.4h.9M145.5 131.7h1v4.4h-1M150 134.5h5.2M150.5 136.7h.1M150.5 130.5v4M155.8 137.8v20M158.1 120.1h.1"/>
<path d="M158.6 133.9l-15.3 15.3h-20.4M175.5 131.1v26.7M183 131.1v16.1M184 130.1h3.2M186.8 136.7v20.6h16.4M186.8 126.1v4M200.1 123.8h-18.3l-7.5 7.4M208.6 132.9h1M209.1 136.7v20.6h16.4M209.1 128.9v4M215.3 135.8v11.4M229.2 125.7h33"/>
<path d="M232.8 137.8v9.4M233.4 134.5h2.7M233.8 136.7h12.5M235.6 136.7v20.6h14.3M235.6 130.5v4M245.8 125.7h.1M245.8 125.7v11M250.8 120.7h-1v4.4h1M257.3 120.7h.9v4.4h-.9M132.3 142.2l-1.4 3.5M135.5 144.2h-1v4.4h1M139.8 144.2h1v4.4h-1"/>
<path d="M155.8 157.3h19.7M159.5 146.7h23.5M162.4 152.4h-.9v4.3h.9M162.5 141.7h-1v4.3h1M168.9 152.4h1v4.3h-1M169 141.7h.9v4.3h-.9M191.7 152.4h-.9v4.3h.9M198.2 152.4h.9v4.3h-.9M214.1 152.4h-1v4.3h1M215.3 146.7h17.5M220.5 152.4h1v4.3h-1M220.8 141.8h-1v4.3h1"/>
<path d="M227.2 141.8h1v4.3h-1M240.6 152.4h-1v4.3h1M244.9 152.4h.9v4.3h-.9M41.8 168.4h64M172.6 168.4h64M13.5 183.8l3.5 5.2h-6.9z"/>
<circle cx="80.4" cy="31.6" r="1.21"/>
<circle cx="190" cy="118.6" r="1.22"/>
<circle cx="131.6" cy="144" r="1.21"/>
<circle cx="38.7" cy="168.3" r="3.2"/>
<circle cx="169.4" cy="168.3" r="3.2"/>
</g>
<g fill="#000" stroke="#000" stroke-width=".2">
<path d="M17.7 39.2l.5 3.3h-1zM24.4 39.2l.5 3.3h-1zM31.6 26.5l3.3-.5v1zM28.3 28.7l3.3 .5-3.3 .5zM37.7 29.2l3.3-.5v1zM99.2 28.7l3.3 .5-3.3 .5zM105.3 26l3.3 .5-3.3 .5zM108.6 29.2l3.3-.5v1zM114.6 35.9h1.1l-.6 3.3zM139.8 39.2l.5 3.3h-1zM149 35.9h1l-.5 3.3zM152.5 32.4l3.3 .5-3.3 .5z"/>
<path d="M152.5 26.5l3.3 .6-3.3 .5zM161.9 32.9l3.3-.5v1zM173.5 27.1l3.3-.6v1.1zM180.2 39.2l.5 3.3h-1zM194.3 35.9h1l-.5 3.3zM227.2 34.5l3.3 .5-3.3 .5zM232.8 35l3.3-.5v1zM249.4 39.2l.5 3.3h-1zM263.1 39.2l.5 3.3h-1zM23.9 53h1l-.5 3.3zM98.1 41.3l.7-.7 2 2.6zM115.1 44.9l.6 3.3h-1.1z"/>
<path d="M149.5 52.5l.5 3.3h-1zM179.7 53h1l-.5 3.3zM194.8 41.5l.5 3.3h-1zM216.4 50.5l3.3 .6-3.3 .5zM225 51.1l3.3-.6v1.1zM139.3 74.8h1l-.5 3.3zM155.8 73.2l3.3-.5v1zM170.1 72.7l3.3 .5-3.3 .5zM183.7 74.8h1l-.5 3.3zM184.2 78.7l.5 3.3h-1zM207.3 65.8h1l-.5 3.3zM207.8 70.1l.5 3.3h-1z"/>
<path d="M210.9 62.9l3.3-.5v1zM214.2 62.4l3.3 .5-3.3 .5zM217.5 74.8l3.3-.5v1.1zM225 65.6l3.3-.5v1zM221.7 74.3l3.3 .5-3.3 .6zM229.5 65.1l3.3 .5-3.3 .5zM248.9 65.8h1l-.5 3.3zM262.6 76.1h1l-.5 3.3zM170.1 87.5l3.3 .5-3.3 .5zM177.7 88l3.3-.5v1zM208.3 90.3l3.3-.5v1zM215.4 89.8l3.3 .5-3.3 .5z"/>
<path d="M222.5 90.3l3.3-.5v1zM229.5 89.8l3.3 .5-3.3 .5zM150.5 107.8l.5 3.3h-1zM150 98.4h1l-.5 3.3zM223 117.4l3.3 .5-3.3 .5zM227.2 101.2l3.3 .5-3.3 .5zM232.8 117.9l3.3-.5v1zM232.8 101.7l3.3-.5v1zM17.2 133.4h1l-.5 3.3zM150 131.1h1l-.5 3.4zM150.5 136.7l.5 3.3h-1zM152.5 120.1l3.3 .5-3.3 .5z"/>
<path d="M154.9 136.9l2.7-1.9-2 2.7zM158.1 120.6l3.3-.5v1zM178.6 126.2l.8 .8-2.7 1.9zM186.3 126.8h1l-.5 3.3zM186.8 136.7l.5 3.3h-1zM209.1 136.7l.5 3.3h-1zM208.6 129.6h1l-.5 3.3zM235.1 131.1h1l-.5 3.4zM235.6 136.7l.5 3.3h-1zM245.8 125.7l.5 3.3h-1zM245.3 133.4h1l-.5 3.3zM155.8 157.3l3.3-.5v1z"/>
<path d="M175.5 146.7l3.3-.5v1zM172.2 156.8l3.3 .5-3.3 .5zM179.7 146.2l3.3 .5-3.3 .5zM215.3 146.7l3.3-.5v1zM229.5 146.2l3.3 .5-3.3 .5z"/>
</g>
<text font-size="7.7" fill="#1e2f94" x="231.7" y="197.9">R</text>
<g font-size="4.8">
<text x="37.3" y="169.8">1</text>
<text x="168" y="169.8">2</text>
</g>
<g font-size="4.2">
<text x="43.2" y="167">Board dimensions (top view)</text>
<text x="173.9" y="167">Connector callouts (bottom view)</text>
<text x="88.3" y="172.8">Scale 3:2</text>
<text x="218.9" y="172.5">Scale 3:2</text>
</g>
<g font-size="3.9">
<text x="20.1" y="22.7">4.1</text>
<text x="66.3" y="20">51.3</text>
<text x="114.2" y="22.7">4.1</text>
<text x="159.8" y="20.6">11.81</text>
<text x="183.6" y="20.6">11.43</text>
<text x="19.6" y="27.7">160</text>
<text x="65.8" y="25">2020</text>
<text x="113.7" y="27.7">160</text>
<text x="139.4" y="26.4">4.06</text>
<text x="161.5" y="25.6">465</text>
<text x="185.2" y="25.6">450</text>
<text x="198.2" y="28.5">1.52</text>
<text x="227.9" y="28.5">1.52</text>
<text x="73.9" y="32.9">2×</text>
<text x="83.8" y="30.3">3.18</text>
<text x="84.4" y="35.3">125</text>
<text x="120.7" y="32.7">3.8</text>
<text x="140" y="31.4">160</text>
<text x="199.8" y="33.5">60</text>
<text x="229.5" y="33.5">60</text>
<text x="120.1" y="37.7">150</text>
<text x="19.6" y="46.3">11.43</text>
<text x="145.8" y="44.4">8.89</text>
<text x="234.3" y="44.6">3.50</text>
<text x="21.2" y="51.3">450</text>
<text x="146.3" y="49.4">350</text>
<text x="234.9" y="49.6">138</text>
<text x="244.6" y="52.7">19.94</text>
<text x="135" y="57.1">25.91</text>
<text x="202.2" y="56.4">4.40</text>
<text x="234.3" y="59.1">5.21</text>
<text x="246.2" y="57.7">785</text>
<text x="258.3" y="57.8">26.80</text>
<text x="135.5" y="62.1">1020</text>
<text x="202.8" y="61.4">173</text>
<text x="234.9" y="64.1">205</text>
<text x="258.8" y="62.8">1055</text>
<text x="144.7" y="66.7">11.68</text>
<text x="146.3" y="71.7">460</text>
<text x="196.9" y="70.3">0.64</text>
<text x="252.1" y="68.4">5.00</text>
<text x="198.5" y="75.3">25</text>
<text x="252.6" y="73.4">197</text>
<text x="142" y="81.5">2.92</text>
<text x="187.5" y="81.5">0.38</text>
<text x="209.7" y="83.8">6.94</text>
<text x="234.3" y="83.8">6.86</text>
<text x="13.9" y="86.5">65.0</text>
<text x="142.6" y="86.5">115</text>
<text x="189.2" y="86.5">15</text>
<text x="210.2" y="88.8">273</text>
<text x="234.9" y="88.8">270</text>
<text x="13.4" y="91.5">2560</text>
<text x="138.5" y="95.2">4.06</text>
<text x="237.1" y="95.2">1.52</text>
<text x="139.1" y="100.2">160</text>
<text x="238.7" y="100.2">60</text>
<text x="237.1" y="111.4">4.32</text>
<text x="139.4" y="114.1">1.52</text>
<text x="141" y="119.1">60</text>
<text x="183.4" y="119.9">6×</text>
<text x="192.2" y="117.3">2.18</text>
<text x="237.6" y="116.4">170</text>
<text x="250.2" y="119.2">7.37</text>
<text x="193.8" y="122.3">86</text>
<text x="250.8" y="124.2">290</text>
<text x="139.6" y="130.3">1.52</text>
<text x="141.2" y="135.3">60</text>
<text x="133.9" y="142.7">1.02</text>
<text x="162" y="140.2">5.00</text>
<text x="219.2" y="140.3">11.68</text>
<text x="122.9" y="145.3">88×</text>
<text x="135.5" y="147.7">40</text>
<text x="162.5" y="145.2">197</text>
<text x="220.8" y="145.2">460</text>
<text x="160.8" y="150.8">13.13</text>
<text x="162.4" y="155.8">517</text>
<text x="191.2" y="150.8">4.45</text>
<text x="191.7" y="155.8">175</text>
<text x="213.5" y="150.8">2.54</text>
<text x="214.1" y="155.8">100</text>
<text x="239" y="150.8">1.52</text>
<text x="240.6" y="155.8">60</text>
</g>
<g font-size="3.5">
<text x="67.9" y="32.9">1.</text>
<text x="12.5" y="188.5">1.</text>
<text x="22.5" y="188.5">Intended for M3 or #4-40 screws.</text>
<text x="12.5" y="192">2.</text>
<text x="12.5" y="195.6">3.</text>
<text x="22.5" y="192">Grid lines indicate 2.54mm [100 mil] spacing.</text>
<text x="22.5" y="195.6">To get the specified scale, select 100% in print settings.</text>
<text x="12.5" y="202.6">5.</text>
<text x="12.5" y="199.1">4.</text>
<text x="22.5" y="199.1">Drill location tolerance: ±0.1 [±5].</text>
<text x="22.5" y="202.6">Board edge tolerance: ±0.3 [±10].</text>
</g>
<text font-size="3.2" fill="#018" x="188.1" y="178.4">https://www.pololu.com/product/2507</text>
<g font-size="2.8">
<text x="170" y="182.4">Name:</text>
<text x="230" y="182.4">Item number:</text>
<text x="172.5" y="190.1">Shield for Arduino</text>
<text x="172.5" y="187.3">Pololu Dual VNH5019 Motor Driver</text>
<text x="246.6" y="186.7">2507</text>
<text x="170" y="195.4">Drawing date:</text>
<text x="200" y="195.4">Dev code:</text>
<text x="170" y="201.9">Units:</text>
<text x="170.8" y="198.8">28 November 2017</text>
<text x="182.2" y="202.1">mm</text>
<text x="193.6" y="201.9">Material:</text>
<text x="209.8" y="198.8">ash02b</text>
<text x="181.6" y="205">[mil]</text>
<text x="206.4" y="205.2">mixed</text>
<text x="230.5" y="204.7">© 2017 Pololu Corporation</text>
</g>
</svg>
